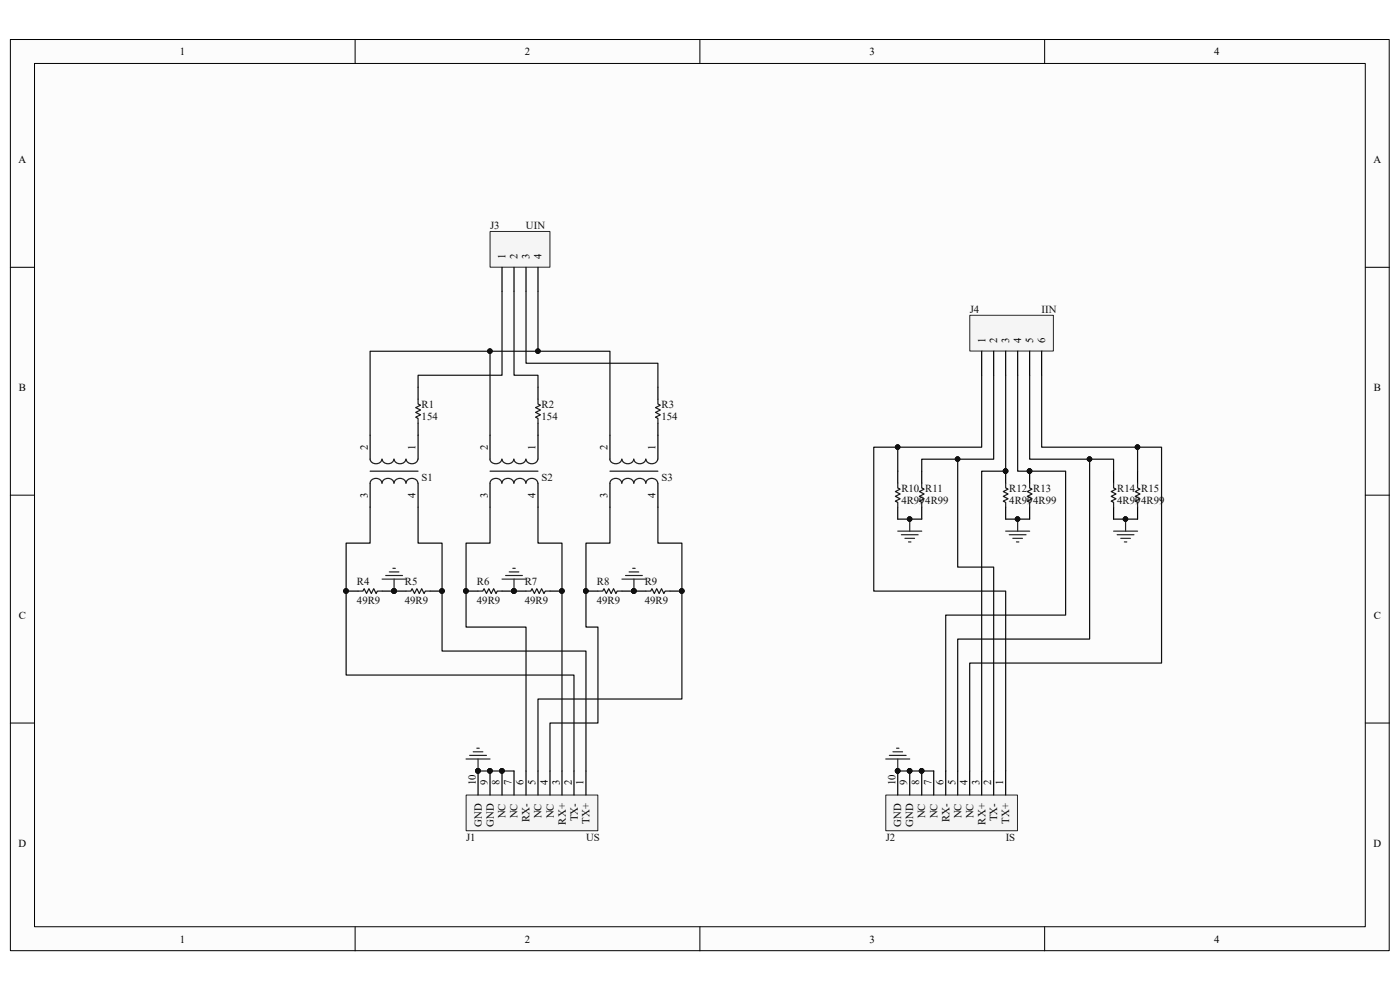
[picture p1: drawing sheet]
<svg xmlns="http://www.w3.org/2000/svg" width="297mm" height="210mm" viewBox="0 0 297 210" stroke-linecap="round" stroke-linejoin="round" font-family="sans-serif">
<path d="M2.2 8.4h292.5v193.3h-292.5z" fill="#fcfcfc"/>
<path d="M2.2 8.4h292.5v193.3h-292.5z" fill="none" stroke="#000" stroke-width=".21"/>
<path d="M7.4 13.5h282.2v183.1h-282.2z" fill="#fcfcfc"/>
<g fill="none" stroke="#000" stroke-width=".21">
<path d="M7.3 13.5h282.3v183.1h-282.3zM75.3 8.4v5.1M148.5 8.4v5.1M221.6 8.4v5.1M2.2 56.7h5.1M289.7 56.7h5.1M2.2 105h5.1M289.7 105h5.1M2.2 153.4h5.1M289.7 153.4h5.1M75.3 196.6v5.1M148.5 196.6v5.1"/>
<path d="M221.6 196.6v5.1"/>
</g>
<path d="M98.9 168.7h27.9v7.5h-27.9z" fill="#f5f5f5"/>
<path d="M98.9 168.7h27.9v7.5h-27.9z" fill="none" stroke="#262626" stroke-width=".21"/>
<path d="M101.4 163.6v5M104 163.6v5M106.5 163.6v5M109 163.6v5M111.6 163.6v5M114.1 163.6v5M116.7 163.6v5M119.2 163.6v5M121.8 163.6v5M124.3 163.6v5" fill="none" stroke="#000" stroke-width=".25"/>
<g fill="#0e0e0e" stroke="#0e0e0e" stroke-width=".21">
<circle cx="106.5" cy="163.5" r=".48"/>
<circle cx="103.9" cy="163.5" r=".48"/>
<circle cx="101.4" cy="163.5" r=".48"/>
</g>
<path d="M188 168.7h27.9v7.5h-27.9z" fill="#f5f5f5"/>
<path d="M187.9 168.7h28v7.5h-28z" fill="none" stroke="#262626" stroke-width=".21"/>
<g fill="none" stroke="#000" stroke-width=".25">
<path d="M78.5 92.3v5.1M88.7 92.3v5.1M104 92.3v5.1M114.1 92.3v5.1M129.4 92.3v5.1M139.6 92.3v5.1M78.5 102.5v5.1M88.7 102.5v5.1M104 102.5v5.1M114.1 102.5v5.1M129.4 102.5v5.1M139.6 102.5v5.1"/>
<path d="M190.5 163.6v5M193 163.6v5M195.5 163.6v5M198.1 163.6v5M200.6 163.6v5M203.2 163.6v5M205.7 163.6v5M208.3 163.6v5M210.8 163.6v5M213.4 163.6v5"/>
</g>
<g fill="#0e0e0e" stroke="#0e0e0e" stroke-width=".21">
<circle cx="195.5" cy="163.5" r=".48"/>
<circle cx="193" cy="163.5" r=".48"/>
<circle cx="190.4" cy="163.5" r=".48"/>
</g>
<g fill="none" stroke="#1c1c1c" stroke-width=".25">
<path d="M78.5 100h10.2M83.6 97.4a1.29 1.29 0 0 1-1.3 1 1.29 1.29 0 0 1-1.2-1 1.32 1.32 0 0 1-1.3 1 1.32 1.32 0 0 1-1.3-1M86.1 97.4a1.29 1.29 0 0 1-1.2 1 1.29 1.29 0 0 1-1.3-1M88.6 97.4a1.29 1.29 0 0 1-1.2 1 1.29 1.29 0 0 1-1.2-1M104 100h10.1M106.5 97.4a1.3 1.3 0 0 1-1.3 1 1.3 1.3 0 0 1-1.3-1M109 97.4a1.29 1.29 0 0 1-1.2 1 1.29 1.29 0 0 1-1.3-1M111.5 97.4a1.3 1.3 0 0 1-1.2 1 1.3 1.3 0 0 1-1.3-1M114.1 97.4a1.29 1.29 0 0 1-1.3 1 1.29 1.29 0 0 1-1.2-1M129.4 100h10.2M131.9 97.4a1.3 1.3 0 0 1-1.3 1 1.3 1.3 0 0 1-1.2-1M137 97.4a1.3 1.3 0 0 1-1.3 1 1.3 1.3 0 0 1-1.2-1 1.3 1.3 0 0 1-1.3 1 1.3 1.3 0 0 1-1.3-1"/>
<path d="M139.5 97.4a1.29 1.29 0 0 1-1.2 1 1.29 1.29 0 0 1-1.3-1M83.6 102.5a1.3 1.3 0 0 0-1.3-1 1.3 1.3 0 0 0-1.3 1 1.27 1.27 0 0 0-1.2-1 1.27 1.27 0 0 0-1.3 1M86.1 102.5a1.27 1.27 0 0 0-1.2-1 1.27 1.27 0 0 0-1.3 1M88.6 102.5a1.27 1.27 0 0 0-1.2-1 1.27 1.27 0 0 0-1.2 1M106.5 102.5a1.27 1.27 0 0 0-1.3-1 1.27 1.27 0 0 0-1.2 1M109 102.5a1.27 1.27 0 0 0-1.2-1 1.27 1.27 0 0 0-1.3 1M111.5 102.5a1.27 1.27 0 0 0-1.2-1 1.27 1.27 0 0 0-1.2 1M114.1 102.5a1.27 1.27 0 0 0-1.3-1 1.27 1.27 0 0 0-1.2 1M131.9 102.5a1.27 1.27 0 0 0-1.3-1 1.27 1.27 0 0 0-1.2 1M134.4 102.5a1.27 1.27 0 0 0-1.2-1 1.27 1.27 0 0 0-1.3 1M137 102.5a1.27 1.27 0 0 0-1.3-1 1.27 1.27 0 0 0-1.2 1M139.5 102.5a1.27 1.27 0 0 0-1.2-1 1.27 1.27 0 0 0-1.3 1"/>
</g>
<path d="M104 49.1h12.7v7.6h-12.7z" fill="#f5f5f5"/>
<path d="M104 49.1h12.7v7.6h-12.7z" fill="none" stroke="#262626" stroke-width=".21"/>
<path d="M106.5 56.7v5.1M109 56.7v5.1M111.6 56.7v5.1M114.1 56.7v5.1" fill="none" stroke="#000" stroke-width=".25"/>
<path d="M205.8 66.9h17.7v7.6h-17.7z" fill="#f5f5f5"/>
<path d="M205.7 66.9h17.8v7.6h-17.8z" fill="none" stroke="#262626" stroke-width=".21"/>
<g fill="none" stroke="#000" stroke-width=".25">
<path d="M208.3 74.5v5.1M210.8 74.5v5.1M213.4 74.5v5.1M215.9 74.5v5.1M218.4 74.5v5.1M221 74.5v5.1M88.7 82.1v2.6M88.7 89.8v2.5M114.1 82.1v2.6M114.1 89.8v2.5M139.6 82.1v2.6M139.6 89.8v2.5"/>
<path d="M190.5 100v2.5M195.5 100v2.5M213.4 100v2.5M218.4 100v2.5M236.2 100v2.5M241.3 100v2.5M190.5 107.6v2.5M195.5 107.6v2.5M213.4 107.6v2.5M218.4 107.6v2.5M236.2 107.6v2.5M241.3 107.6v2.5"/>
<path d="M73.4 125.4h2.6M81.1 125.4h5.1M91.2 125.4h2.6M98.9 125.4h2.5M106.5 125.4h5.1M116.7 125.4h2.5M124.3 125.4h2.6M131.9 125.4h5.1M142.1 125.4h2.6"/>
</g>
<g fill="none" stroke="#1c1c1c" stroke-width=".25">
<path d="M88.7 84.7v1l.5 .3-1 .5 1 .5-1 .5 1 .5-1 .5 .5 .3v1M114.1 84.7v1l.5 .3-1 .5 1 .5-1 .5 1 .5-1 .5 .5 .3v1M139.6 84.7v1l.5 .3-1 .5 1 .5-1 .5 1 .5-1 .5 .5 .3v1M190.5 102.5v1l.5 .3-1.1 .5 1.1 .5-1.1 .5 1.1 .5-1.1 .5 .6 .3v1M195.5 102.5v1l.6 .3-1.1 .5 1.1 .5-1.1 .5 1.1 .5-1.1 .5 .5 .3v1M213.4 102.5v1l.5 .3-1.1 .5 1.1 .5-1.1 .5 1.1 .5-1.1 .5 .6 .3v1M218.4 102.5v1l.6 .3-1.1 .5 1.1 .5-1.1 .5 1.1 .5-1.1 .5 .5 .3v1M236.2 102.5v1l.6 .3-1.1 .5 1.1 .5-1.1 .5 1.1 .5-1.1 .5 .5 .3v1M241.3 102.5v1l.5 .3-1 .5 1 .5-1 .5 1 .5-1 .5 .5 .3v1M76 125.4h1l.2-.5 .6 1 .5-1 .5 1 .5-1 .5 1 .2-.5h1.1M86.2 125.4h1l.2-.5 .5 1 .5-1 .6 1 .5-1 .5 1 .2-.5h1M101.4 125.4h1l.3-.5 .5 1 .5-1 .5 1 .5-1 .5 1 .3-.5h1"/>
<path d="M111.6 125.4h1l.3-.5 .5 1 .5-1 .5 1 .5-1 .5 1 .3-.5h1M126.9 125.4h1l.2-.5 .5 1 .5-1 .6 1 .5-1 .5 1 .2-.5h1M137 125.4h1l.3-.5 .5 1 .5-1 .5 1 .5-1 .5 1 .3-.5h1"/>
</g>
<g fill="#0e0e0e" stroke="#0e0e0e" stroke-width=".21">
<circle cx="73.4" cy="125.4" r=".48"/>
<circle cx="83.6" cy="125.4" r=".48"/>
<circle cx="93.8" cy="125.4" r=".48"/>
<circle cx="98.8" cy="125.4" r=".48"/>
<circle cx="109" cy="125.4" r=".48"/>
<circle cx="119.2" cy="125.4" r=".48"/>
<circle cx="124.3" cy="125.4" r=".48"/>
<circle cx="134.5" cy="125.4" r=".48"/>
<circle cx="144.6" cy="125.4" r=".48"/>
<circle cx="213.3" cy="99.9" r=".48"/>
<circle cx="218.4" cy="99.9" r=".48"/>
<circle cx="101.4" cy="163.5" r=".48"/>
<circle cx="193" cy="110.1" r=".48"/>
<circle cx="215.9" cy="110.1" r=".48"/>
<circle cx="190.4" cy="163.5" r=".48"/>
<circle cx="238.8" cy="110.1" r=".48"/>
<circle cx="114.1" cy="74.5" r=".48"/>
<circle cx="103.9" cy="74.5" r=".48"/>
<circle cx="190.4" cy="94.8" r=".48"/>
<circle cx="231.1" cy="97.4" r=".48"/>
<circle cx="241.3" cy="94.8" r=".48"/>
<circle cx="203.2" cy="97.4" r=".48"/>
<circle cx="106.5" cy="163.5" r=".48"/>
<circle cx="103.9" cy="163.5" r=".48"/>
<circle cx="195.5" cy="163.5" r=".48"/>
<circle cx="193" cy="163.5" r=".48"/>
</g>
<g fill="none" stroke="#262626" stroke-width=".25">
<path d="M190.5 112.7h5M191.2 113.4h3.6M192 114.2h2M192.7 115h.6M193 110.1v2.6M213.4 112.7h5M214.1 113.4h3.6M214.9 114.2h2M215.6 115h.6M215.9 110.1v2.6M236.2 112.7h5.1M237 113.4h3.6"/>
<path d="M237.8 114.2h2M238.5 115h.5M238.8 110.1v2.6M81.1 122.9h5.1M81.8 122.1h3.6M82.6 121.3h2M83.4 120.6h.5M83.6 122.9v2.5M106.5 122.9h5.1M107.3 122.1h3.5M108 121.3h2.1M108.8 120.6h.5"/>
<path d="M109 122.9v2.5M131.9 122.9h5.1M132.7 122.1h3.6M133.5 121.3h2M134.2 120.6h.5M134.5 122.9v2.5M100.4 159.5h2M101.2 158.7h.5M189.4 159.5h2.1M190.2 158.7h.5M98.9 161h5.1M99.6 160.3h3.6"/>
<path d="M101.4 161v2.6M187.9 161h5.1M188.7 160.3h3.5M190.5 161v2.6"/>
</g>
<g fill="none" stroke="#0e0e0e" stroke-width=".25">
<path d="M104 74.5v17.8M106.5 61.8v17.8h-17.8v2.5M109 61.8v17.8h5.1v2.5M111.6 61.8v15.3h28v5M114.1 61.8v12.7M208.3 79.6v15.3h-17.8v5.1M210.8 79.6v17.8h-15.3v2.6M213.4 79.6v20.4h-5.1v63.6M215.9 79.6v20.4h10.2v30.5h-25.5v33.1M218.4 79.6v17.8h17.8v2.6M221 79.6v15.3h20.3v5.1M78.5 92.3v-17.8h50.9v17.8"/>
<path d="M190.5 94.9h-5.1v30.5h28v38.2M203.2 97.4v22.9h7.6v43.3M231.2 97.4v38.2h-28v28M241.3 94.9h5.1v45.8h-40.7v22.9M78.5 107.6v7.6h-5.1v28h48.4v20.4M88.7 107.6v7.6h5.1v22.9h30.5v25.5M104 107.6v7.6h-5.1v17.8h12.7v30.6M114.1 107.6v7.6h5.1v48.4M129.4 107.6v7.6h-5.1v17.8h2.6v20.4h-10.2v10.2M139.6 107.6v7.6h5.1v33.1h-30.6v15.3M190.5 110.1h5M213.4 110.1h5"/>
<path d="M236.2 110.1h5.1M101.4 163.6h7.6M190.5 163.6h7.6"/>
</g>
<g font-size="2.3">
<text x="38.2" y="11.7">1</text>
<text x="111.3" y="11.7">2</text>
<text x="184.5" y="11.7">3</text>
<text x="257.6" y="11.7">4</text>
<text x="3.9" y="34.6">A</text>
<text x="291.4" y="34.6">A</text>
<text x="107.3" y="54.9" transform="rotate(-90 107.3 54.9)">1</text>
<text x="109.8" y="54.9" transform="rotate(-90 109.8 54.9)">2</text>
<text x="112.4" y="54.9" transform="rotate(-90 112.4 54.9)">3</text>
<text x="114.9" y="54.9" transform="rotate(-90 114.9 54.9)">4</text>
<text x="209" y="72.7" transform="rotate(-90 209 72.7)">1</text>
<text x="211.6" y="72.7" transform="rotate(-90 211.6 72.7)">2</text>
<text x="214.1" y="72.7" transform="rotate(-90 214.1 72.7)">3</text>
<text x="216.7" y="72.7" transform="rotate(-90 216.7 72.7)">4</text>
<text x="219.2" y="72.7" transform="rotate(-90 219.2 72.7)">5</text>
<text x="221.7" y="72.7" transform="rotate(-90 221.7 72.7)">6</text>
<text x="4" y="82.9">B</text>
<text x="291.5" y="82.9">B</text>
<text x="78" y="95.4" transform="rotate(-90 78 95.4)">2</text>
<text x="88.2" y="95.4" transform="rotate(-90 88.2 95.4)">1</text>
<text x="103.5" y="95.4" transform="rotate(-90 103.5 95.4)">2</text>
<text x="113.6" y="95.4" transform="rotate(-90 113.6 95.4)">1</text>
<text x="128.9" y="95.4" transform="rotate(-90 128.9 95.4)">2</text>
<text x="139.1" y="95.4" transform="rotate(-90 139.1 95.4)">1</text>
<text x="78" y="105.7" transform="rotate(-90 78 105.7)">3</text>
<text x="88.2" y="105.7" transform="rotate(-90 88.2 105.7)">4</text>
<text x="103.5" y="105.7" transform="rotate(-90 103.5 105.7)">3</text>
<text x="113.6" y="105.7" transform="rotate(-90 113.6 105.7)">4</text>
<text x="128.9" y="105.7" transform="rotate(-90 128.9 105.7)">3</text>
<text x="139.1" y="105.7" transform="rotate(-90 139.1 105.7)">4</text>
<text x="4" y="131.3">C</text>
<text x="291.5" y="131.3">C</text>
<text x="100.9" y="166.6" transform="rotate(-90 100.9 166.6)">10</text>
<text x="103.5" y="166.6" transform="rotate(-90 103.5 166.6)">9</text>
<text x="106" y="166.6" transform="rotate(-90 106 166.6)">8</text>
<text x="108.5" y="166.6" transform="rotate(-90 108.5 166.6)">7</text>
<text x="111.1" y="166.6" transform="rotate(-90 111.1 166.6)">6</text>
<text x="113.6" y="166.6" transform="rotate(-90 113.6 166.6)">5</text>
<text x="116.2" y="166.6" transform="rotate(-90 116.2 166.6)">4</text>
<text x="118.7" y="166.6" transform="rotate(-90 118.7 166.6)">3</text>
<text x="121.3" y="166.6" transform="rotate(-90 121.3 166.6)">2</text>
<text x="123.8" y="166.6" transform="rotate(-90 123.8 166.6)">1</text>
<text x="189.9" y="166.6" transform="rotate(-90 189.9 166.6)">10</text>
<text x="192.5" y="166.6" transform="rotate(-90 192.5 166.6)">9</text>
<text x="195" y="166.6" transform="rotate(-90 195 166.6)">8</text>
<text x="197.6" y="166.6" transform="rotate(-90 197.6 166.6)">7</text>
<text x="200.2" y="166.6" transform="rotate(-90 200.2 166.6)">6</text>
<text x="202.7" y="166.6" transform="rotate(-90 202.7 166.6)">5</text>
<text x="205.2" y="166.6" transform="rotate(-90 205.2 166.6)">4</text>
<text x="207.8" y="166.6" transform="rotate(-90 207.8 166.6)">3</text>
<text x="210.3" y="166.6" transform="rotate(-90 210.3 166.6)">2</text>
<text x="212.9" y="166.6" transform="rotate(-90 212.9 166.6)">1</text>
<text x="107.3" y="173.6" transform="rotate(-90 107.3 173.6)">NC</text>
<text x="109.8" y="173.6" transform="rotate(-90 109.8 173.6)">NC</text>
<text x="114.9" y="173.6" transform="rotate(-90 114.9 173.6)">NC</text>
<text x="117.5" y="173.6" transform="rotate(-90 117.5 173.6)">NC</text>
<text x="196.3" y="173.6" transform="rotate(-90 196.3 173.6)">NC</text>
<text x="198.9" y="173.6" transform="rotate(-90 198.9 173.6)">NC</text>
<text x="204" y="173.6" transform="rotate(-90 204 173.6)">NC</text>
<text x="206.5" y="173.6" transform="rotate(-90 206.5 173.6)">NC</text>
<text x="3.9" y="179.6">D</text>
<text x="102.2" y="175.4" transform="rotate(-90 102.2 175.4)">GND</text>
<text x="104.7" y="175.4" transform="rotate(-90 104.7 175.4)">GND</text>
<text x="112.4" y="174.4" transform="rotate(-90 112.4 174.4)">RX-</text>
<text x="120" y="174.9" transform="rotate(-90 120 174.9)">RX+</text>
<text x="122.6" y="174.2" transform="rotate(-90 122.6 174.2)">TX-</text>
<text x="125.1" y="174.8" transform="rotate(-90 125.1 174.8)">TX+</text>
<text x="191.2" y="175.4" transform="rotate(-90 191.2 175.4)">GND</text>
<text x="193.8" y="175.4" transform="rotate(-90 193.8 175.4)">GND</text>
<text x="201.4" y="174.4" transform="rotate(-90 201.4 174.4)">RX-</text>
<text x="209" y="174.9" transform="rotate(-90 209 174.9)">RX+</text>
<text x="211.6" y="174.2" transform="rotate(-90 211.6 174.2)">TX-</text>
<text x="214.1" y="174.8" transform="rotate(-90 214.1 174.8)">TX+</text>
<text x="291.4" y="179.6">D</text>
<text x="38.2" y="199.9">1</text>
<text x="111.3" y="199.9">2</text>
<text x="184.5" y="199.9">3</text>
<text x="257.6" y="199.9">4</text>
</g>
<g font-size="2.3" fill="#0e0e0e">
<text x="104" y="48.6">J3</text>
<text x="111.6" y="48.6">UIN</text>
<text x="205.7" y="66.4">J4</text>
<text x="221" y="66.4">IIN</text>
<text x="89.5" y="86.5">R1</text>
<text x="89.5" y="89">154</text>
<text x="114.9" y="86.5">R2</text>
<text x="114.9" y="89">154</text>
<text x="140.3" y="86.5">R3</text>
<text x="140.3" y="89">154</text>
<text x="89.5" y="102">S1</text>
<text x="114.9" y="102">S2</text>
<text x="140.3" y="102">S3</text>
<text x="191.2" y="104.3">R10 R11</text>
<text x="191.2" y="106.8">4R994R99</text>
<text x="214.1" y="104.3">R12 R13</text>
<text x="214.1" y="106.8">4R994R99</text>
<text x="237" y="104.3">R14 R15</text>
<text x="237" y="106.8">4R994R99</text>
<text x="75.7" y="124.1">R4</text>
<text x="85.9" y="124.1">R5</text>
<text x="101.2" y="124.1">R6</text>
<text x="111.3" y="124.1">R7</text>
<text x="126.6" y="124.1">R8</text>
<text x="136.8" y="124.1">R9</text>
<text x="75.7" y="128.2">49R9</text>
<text x="85.9" y="128.2">49R9</text>
<text x="101.2" y="128.2">49R9</text>
<text x="111.3" y="128.2">49R9</text>
<text x="126.6" y="128.2">49R9</text>
<text x="136.8" y="128.2">49R9</text>
<text x="98.9" y="178.3">J1</text>
<text x="124.3" y="178.3">US</text>
<text x="187.9" y="178.3">J2</text>
<text x="213.4" y="178.3">IS</text>
</g>
</svg>
